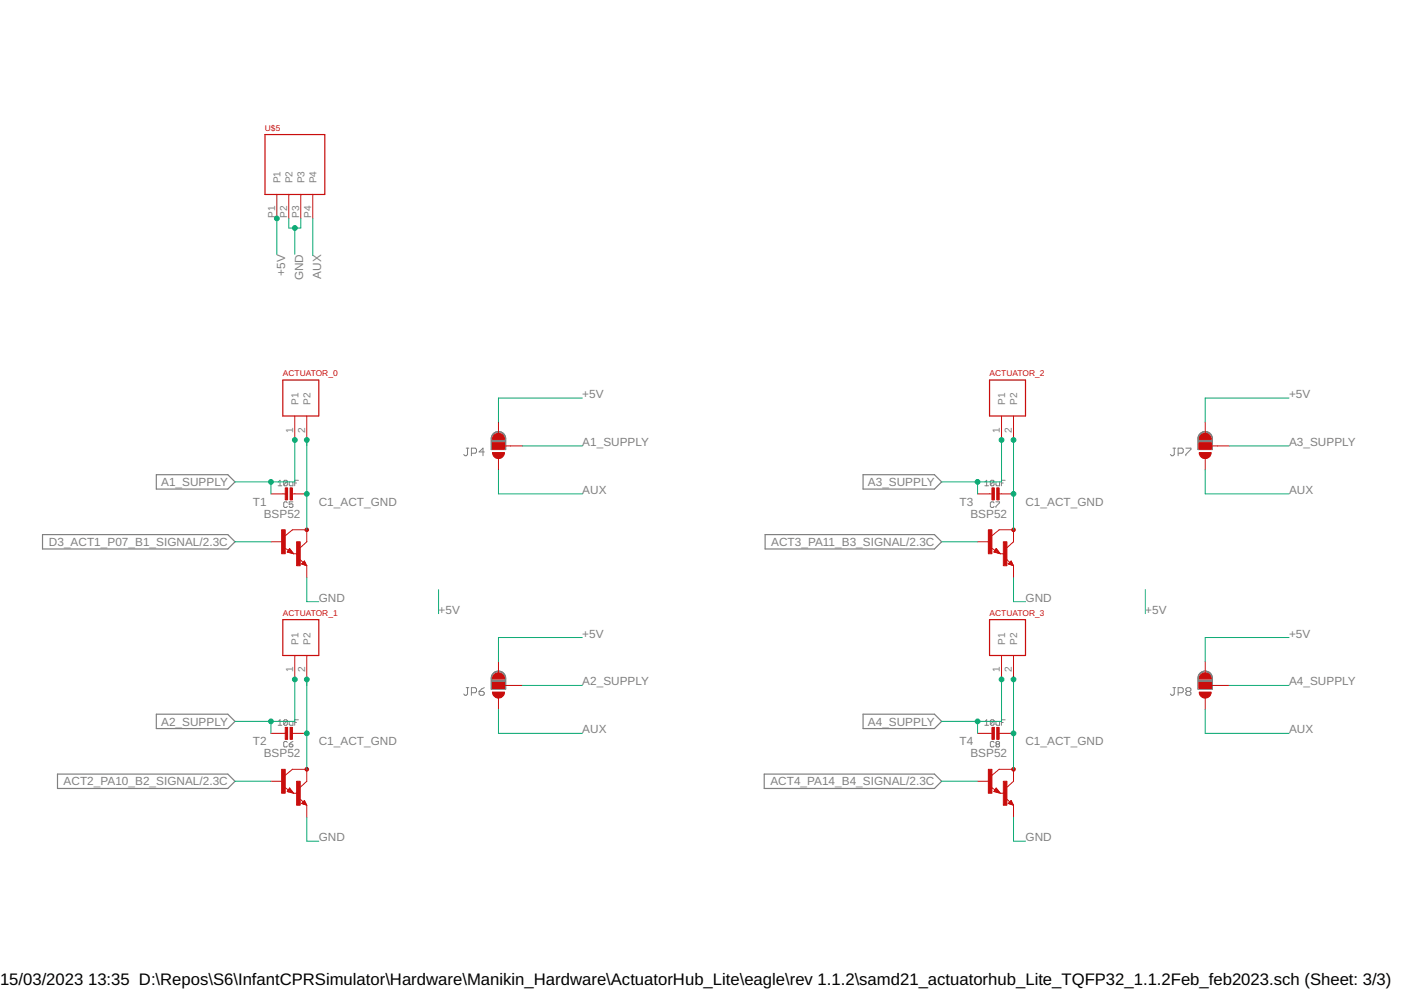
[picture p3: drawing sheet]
<svg xmlns="http://www.w3.org/2000/svg" width="297mm" height="210mm" viewBox="0 0 297 210" stroke-linecap="round" stroke-linejoin="round" font-family="sans-serif">
<g fill="none" stroke="#808080" stroke-width=".21">
<path d="M98.8 95h.6M99.1 95v1.4l-.3 .2h-.2l-.3-.2M99.9 96.1h.9l.2-.3v-.5l-.2-.3h-.9v1.6M102.7 95.8h-1.1l.8-.8v1.6M248.7 95h.5M249 95v1.4l-.3 .2h-.3l-.3-.2M249.8 96.1h.8l.3-.3v-.5l-.3-.3h-.8v1.6M251.4 95h1.1v.3l-1.1 1.1v.2M59 102.2l.4-.4v1.2M59 103h.8M60.9 102v.8l-.2 .2h-.4l-.1-.2M60.9 102l-.2-.2h-.4l-.1 .2v.8"/>
<path d="M60.9 106.6l-.2-.2h-.4l-.1 .2v.8l.1 .2h.4l.2-.2M60.9 102l-.7 .8M61.3 102.2v.6l.2 .2h.6v-.8M62.1 106.4h-.8v.6l.4-.2 .4 .2v.4l-.2 .2h-.4l-.2-.2M62.5 102.4h.4M63.3 101.8h-.8v1.2M208.8 103h.8M208.8 102.2l.4-.4v1.2M210.8 102v.8l-.2 .2h-.4l-.2-.2M210.8 102l-.2-.2h-.4l-.2 .2v.8M210.8 106.6l-.2-.2h-.4l-.2 .2v.8l.2 .2h.4l.2-.2M210.8 102l-.8 .8"/>
<path d="M211.2 102.2v.6l.1 .2h.6v-.8M211.2 106.4h.7v.2l-.7 .8v.2M212.3 102.4h.4M213.1 101.8h-.8v1.2M59 153l.4-.4v1.2M59 153.8h.8M60.9 152.8l-.2-.2h-.4l-.1 .2v.8M60.9 157.4l-.2-.2h-.4l-.1 .2v.8l.1 .2h.4l.2-.2M60.9 152.8v.8l-.2 .2h-.4l-.1-.2M60.9 152.8l-.7 .8M61.3 153v.6l.2 .2h.6v-.8M61.3 157.8h.6l.2 .4-.2 .2h-.4l-.2-.2z"/>
<path d="M62.1 157.2l-.8 .6M62.5 153.2h.4M63.3 152.6h-.8v1.2M98.8 145.8h.6M99.1 145.8v1.4l-.3 .2h-.2l-.3-.2M99.9 146.9h.9l.2-.3v-.5l-.2-.3h-.9v1.6M101.6 146.6h.8l.3 .3v.3l-.3 .2h-.5l-.3-.2zM102.7 145.8l-1.1 .8M208.8 153.8h.8M208.8 153l.4-.4v1.2M210.8 152.8v.8l-.2 .2h-.4l-.2-.2M210.8 152.8l-.2-.2h-.4l-.2 .2v.8"/>
<path d="M210.8 157.4l-.2-.2h-.4l-.2 .2v.8l.2 .2h.4l.2-.2M210.8 152.8l-.8 .8M211.2 153v.6l.1 .2h.6v-.8M211.3 157.8l-.1-.2 .1-.4h.4l.2 .2-.2 .4M211.3 157.8l-.1 .2 .1 .4h.4l.2-.2-.2-.4M211.3 157.8h.4M212.3 153.2h.4M213.1 152.6h-.8v1.2M248.7 145.8h.5M249 145.8v1.4l-.3 .2h-.3l-.3-.2M249.8 146.9h.8l.3-.3v-.5l-.3-.3h-.8v1.6M251.7 146.6l-.3 .3v.3l.3 .2h.5l.3-.2v-.3l-.3-.3"/>
<path d="M251.7 146.6l-.3-.3v-.2l.3-.3h.5l.3 .3v.2l-.3 .3M251.7 146.6h.5"/>
</g>
<g fill="none" stroke="#808080" stroke-width=".25">
<path d="M104.2 95.2h3M104.2 95h3M104.2 94.7h3M104.2 94.5h3M104.2 94.3h3M104.2 94.1h3M104.2 93.9h3M104.2 93.6h3M104.2 93.4h3M104.2 93.2h3M104.2 93h3M104.2 92.8v2.5h3v-2.5"/>
<path d="M104.2 92.8h3M104.2 92.5v.3M104.2 92.5h2.9M104.4 92.3h2.6M104.4 92.3l-.2 .2M104.5 92.1h2.4M104.5 92.1l-.1 .2M104.7 91.9a1.5 1.5 0 0 1 2 0M104.7 91.9l-.2 .2M104.7 91.9h2M105.1 91.6h1.2M106.7 91.9l.1 .2"/>
<path d="M106.8 92.1l.2 .2M107 92.3l.1 .2M107.1 92.5l.1 .3M254 95.2h3M254 95h3M254 94.7h3M254 94.5h3M254 94.3h3M254 94.1h3M254 93.9h3M254 93.6h3M254 93.4h3"/>
<path d="M254 93.2h3M254 93h3M254 92.8v2.5h3v-2.5M254 92.8h3M254.1 92.5h2.9M254.1 92.5l-.1 .3M254.2 92.3h2.7M254.2 92.3l-.1 .2M254.3 92.1h2.4M254.6 91.9h1.9M254.6 91.9a1.5 1.5 0 0 1 1.9 0M254.6 91.9l-.4 .4"/>
<path d="M254.9 91.6h1.2M256.5 91.9l.2 .2M256.7 92.1l.1 .2M256.8 92.3l.1 .2M256.9 92.5l.1 .3M9 113.3h39.3l1.5 1.6-1.5 1.5h-39.3zM33.1 100.6h15.2l1.5 1.6-1.5 1.5h-15.2zM162.2 113.3h35.9l1.5 1.6-1.5 1.5h-35.9zM183 100.6h15.1l1.5 1.6-1.5 1.5h-15.1zM33.1 151.4h15.2l1.5 1.6-1.5 1.5h-15.2zM104.2 145.8h3M104.2 145.6h3"/>
<path d="M104.2 145.4h3M104.2 145.2h3M104.2 144.9h3M104.2 144.7h3M104.2 144.5h3M104.2 144.3h3M104.2 144.1h3M104.2 143.8h3M104.2 143.6h3M104.2 143.4h2.9M104.3 143.2h2.8M104.4 143h2.5"/>
<path d="M104.5 142.8a1.52 1.52 0 0 1 1.7-.4 1.52 1.52 0 0 1 1 1.4v2.3h-3v-2.5zM104.6 142.7h2.1M104.9 142.5h1.6M183 151.4h15.1l1.5 1.6-1.5 1.5h-15.1zM254 145.8h3M254 145.6h3M254 145.4h3M254 145.2h3M254 144.9h3M254 144.7h3M254 144.5h3M254 144.3h3"/>
<path d="M254 144.1h3M254 143.8h3M254 143.6h3M254.1 143.4h2.9M254.1 143.2h2.8M254.3 143h2.5M254.4 142.8a1.53 1.53 0 0 1 1.6-.4 1.53 1.53 0 0 1 1 1.4v2.3h-3v-2.5zM254.4 142.7h2.2M254.7 142.5h1.6M12.2 164.1h36.1l1.5 1.6-1.5 1.5h-36.1zM162 164.1h36.1l1.5 1.6-1.5 1.5h-36.1z"/>
</g>
<g fill="none" stroke="#c90d0c" stroke-width=".21">
<path d="M58.7 41.2v5.1M61.2 41.2v5.1M63.8 41.2v5.1M66.3 41.2v5.1M62.5 88.2v5.1M65 88.2v5.1M104.4 93.9h2.6v1.3h-2.6zM105.7 89.5v2.5M105.7 97.1v2.5M107 94.6h3.8M212.3 88.2v5.1M214.9 88.2v5.1"/>
<path d="M254.3 93.9h2.5v1.3h-2.5zM255.5 89.5v2.5M255.5 97.1v2.5M256.8 94.6h3.8M57.4 114.9h2.6M57.4 104.7h3.3M60.2 116.1l1 .6M60.5 113.6l1.5-1.3h3v2.6l-1.4 1.2M61.1 116.9l.3-.4 .6 .8-1-.3 .4-.6 .7 .9M61.4 116.3l.9 1.1-1.4-.3zM61.7 104.7h3.3M62.3 117.4h.6"/>
<path d="M63.5 118.5l.8 .8M64.5 118.9l.5 1.1-1.1-.4zM64.5 119.2l.3 .6-.8-.2 .5-.5 .4 .7M65 120v2.5M207.3 114.9h2.5M207.3 104.7h3.3M210 116.1l1 .6M210.3 113.6l1.5-1.3h3.1v2.6l-1.4 1.2M210.9 116.9l.3-.4 .6 .8-1-.3 .4-.6 .8 .9M211.2 116.3l.9 1.1-1.4-.3zM211.6 104.7h3.3M212.1 117.4h.6"/>
<path d="M213.3 118.5l.8 .8M214.4 118.9l.5 1.1-1.1-.4zM214.4 119.2l.2 .6-.7-.2 .5-.5 .4 .7M214.9 120v2.5M62.5 139v5.1M65 139v5.1M212.3 139v5.1M214.9 139v5.1M57.4 155.5h3.3M61.7 155.5h3.3M104.4 144.7h2.6v1.3h-2.6zM105.7 140.3v2.5"/>
<path d="M105.7 147.9v2.5M107 145.3h3.8M207.3 155.5h3.3M211.6 155.5h3.3M254.3 144.7h2.5v1.3h-2.5zM255.5 140.3v2.5M255.5 147.9v2.5M256.8 145.3h3.8M57.4 165.7h2.6M60.2 166.8l1 .7M60.5 164.4l1.5-1.3h3v2.6l-1.4 1.2M61.1 167.7l.3-.4 .6 .8-1-.3 .4-.6 .7 .9"/>
<path d="M61.4 167.1l.9 1.1-1.4-.4zM62.3 168.2h.6M63.5 169.2l.8 .8M64.5 169.7l.5 1-1.1-.4zM64.5 170l.3 .6-.8-.3 .5-.5 .4 .8M65 170.7v2.6M207.3 165.7h2.5M210 166.8l1 .7M210.3 164.4l1.5-1.3h3.1v2.6l-1.4 1.2M210.9 167.7l.3-.4 .6 .8-1-.3 .4-.6 .8 .9M211.2 167.1l.9 1.1-1.4-.4zM212.1 168.2h.6"/>
<path d="M213.3 169.2l.8 .8M214.4 169.7l.5 1-1.1-.4zM214.4 170l.2 .6-.7-.3 .5-.5 .4 .8M214.9 170.7v2.6"/>
</g>
<g fill="none" stroke="#c90d0c" stroke-width=".25">
<path d="M56.2 28.5h12.7v12.7h-12.7zM60 80.6h7.6v7.6h-7.6zM209.8 80.6h7.6v7.6h-7.6zM61.4 116.8v-.2l.5 .6-.8-.3M64.5 119.2l-.3 .4 .5 .1-.3-.3M211.2 116.8v-.2l.5 .6-.8-.3M214.4 119.2l-.4 .4 .5 .1-.3-.3M60 131.4h7.6v7.6h-7.6zM209.8 131.4h7.6v7.6h-7.6zM61.4 167.6v-.2l.5 .5-.8-.2M64.5 170l-.3 .3 .5 .2-.3-.3M211.2 167.6v-.2l.5 .5-.8-.2"/>
<path d="M214.4 170l-.4 .3 .5 .2-.3-.3"/>
</g>
<g fill="#c90d0c" stroke="#c90d0c" stroke-width=".21">
<path d="M104.8 92.2a1.27 1.27 0 0 1 1.4-.2 1.27 1.27 0 0 1 .8 1.2h-2.6z" fill-rule="evenodd"/>
<path d="M104.4 95.9h2.6a1.27 1.27 0 0 1-1.3 1.3 1.27 1.27 0 0 1-1.3-1.3z" fill-rule="evenodd"/>
<path d="M104.8 143a1.27 1.27 0 0 1 1.4-.2 1.27 1.27 0 0 1 .8 1.1h-2.6z" fill-rule="evenodd"/>
<path d="M104.4 146.7h2.6a1.27 1.27 0 0 1-1.3 1.3 1.27 1.27 0 0 1-1.3-1.3z" fill-rule="evenodd"/>
<path d="M254.7 92.2a1.27 1.27 0 0 1 1.3-.2 1.27 1.27 0 0 1 .8 1.2h-2.5v-.5z" fill-rule="evenodd"/>
<path d="M254.3 95.9h2.5a1.27 1.27 0 0 1-1.3 1.3 1.27 1.27 0 0 1-1.2-1.3z" fill-rule="evenodd"/>
<path d="M254.7 143a1.27 1.27 0 0 1 1.3-.2 1.27 1.27 0 0 1 .8 1.1h-2.5v-.4z" fill-rule="evenodd"/>
<path d="M254.3 146.7h2.5a1.27 1.27 0 0 1-1.3 1.3 1.27 1.27 0 0 1-1.2-1.3z" fill-rule="evenodd"/>
<circle cx="65" cy="112.3" r=".38"/>
<circle cx="65" cy="163.1" r=".38"/>
<circle cx="214.9" cy="112.3" r=".38"/>
<circle cx="214.9" cy="163.1" r=".38"/>
</g>
<g fill="#c90d0c" stroke="#c90d0c" stroke-width=".21">
<path d="M59.7 112.3h.8v5.1h-.8z"/>
<path d="M62.9 114.9h.7v5.1h-.7z"/>
<path d="M104.4 93.9h2.6v1.3h-2.6z"/>
<path d="M59.7 163.1h.8v5.1h-.8z"/>
<path d="M62.9 165.7h.7v5h-.7z"/>
<path d="M104.4 144.7h2.6v1.3h-2.6z"/>
<path d="M209.5 112.3h.8v5.1h-.8z"/>
<path d="M212.7 114.9h.8v5.1h-.8z"/>
<path d="M254.3 93.9h2.5v1.3h-2.5z"/>
<path d="M209.5 163.1h.8v5.1h-.8z"/>
<path d="M212.7 165.7h.8v5h-.8z"/>
<path d="M254.3 144.7h2.5v1.3h-2.5z"/>
<path d="M61.5 103.4h.5v2.6h-.5z"/>
<path d="M60.5 103.4h.5v2.6h-.5z"/>
<path d="M61.5 154.2h.5v2.6h-.5z"/>
<path d="M60.5 154.2h.5v2.6h-.5z"/>
<path d="M211.3 103.4h.5v2.6h-.5z"/>
<path d="M210.3 103.4h.5v2.6h-.5z"/>
<path d="M211.3 154.2h.5v2.6h-.5z"/>
<path d="M210.3 154.2h.5v2.6h-.5z"/>
</g>
<g fill="none" stroke="#0dab76" stroke-width=".21">
<path d="M58.7 46.3v7.6M61.2 46.3v2h2.6v-2M62.5 48.3v5.6M66.3 46.3v7.9M62.5 93.3v8.9h-12.7M65 93.3v19M105.7 99.6v5.1h17.8M110.8 94.6h12.7M123.5 84.4h-17.8v5.1M212.3 93.3v8.9h-12.7M214.9 93.3v19M255.5 99.6v5.1h17.8"/>
<path d="M260.6 94.6h12.7M273.3 84.4h-17.8v5.1M49.8 114.9h7.6M57.4 102.2v2.5M199.6 114.9h7.7M207.3 102.2v2.5M65 122.5v5.1h2.6M93 125v5.1M123.5 135.2h-17.8v5.1M214.9 122.5v5.1h2.5M242.8 125v5.1M273.3 135.2h-17.8v5.1"/>
<path d="M57.4 153v2.5M62.5 144.1v8.9h-12.7M65 144.1v19M105.7 150.4v5.1h17.8M110.8 145.3h12.7M207.3 153v2.5M212.3 144.1v8.9h-12.7M214.9 144.1v19M255.5 150.4v5.1h17.8M260.6 145.3h12.7M49.8 165.7h7.6M65 173.3v5.1h2.6"/>
<path d="M199.6 165.7h7.7M214.9 173.3v5.1h2.5"/>
</g>
<g fill="#0dab76" stroke="#0dab76" stroke-width=".21">
<circle cx="58.7" cy="46.3" r=".51"/>
<circle cx="65" cy="93.3" r=".51"/>
<circle cx="62.5" cy="93.3" r=".51"/>
<circle cx="65" cy="104.7" r=".51"/>
<circle cx="65" cy="144.1" r=".51"/>
<circle cx="62.5" cy="144.1" r=".51"/>
<circle cx="65" cy="155.5" r=".51"/>
<circle cx="214.9" cy="93.3" r=".51"/>
<circle cx="212.3" cy="93.3" r=".51"/>
<circle cx="214.9" cy="104.7" r=".51"/>
<circle cx="214.9" cy="144.1" r=".51"/>
<circle cx="212.3" cy="144.1" r=".51"/>
<circle cx="214.9" cy="155.5" r=".51"/>
<circle cx="57.4" cy="102.2" r=".51"/>
<circle cx="57.4" cy="153" r=".51"/>
<circle cx="207.3" cy="102.2" r=".51"/>
<circle cx="207.3" cy="153" r=".51"/>
<circle cx="62.5" cy="48.3" r=".51"/>
</g>
<g font-size="3.5">
<text x="0" y="208.9">15/03/2023</text>
<text x="18.7" y="208.9">13:35 D:\Repos\S6\InfantCPRSimulator\Hardware\Manikin_Hardware\ActuatorHub_Lite\eagle\rev 1.1.2\samd21_actuatorhub_Lite_TQFP32_1.1.2Feb_feb2023.sch (Sheet: 3/3)</text>
</g>
<g font-size="2.5" fill="#808080">
<text x="60.5" y="58.5" transform="rotate(-90 60.5 58.5)">+5V</text>
<text x="64.3" y="59.5" transform="rotate(-90 64.3 59.5)">GND</text>
<text x="68.1" y="59.1" transform="rotate(-90 68.1 59.1)">AUX</text>
<text x="123.5" y="84.4">+5V</text>
<text x="273.3" y="84.4">+5V</text>
<text x="123.5" y="94.6">A1_SUPPLY</text>
<text x="273.3" y="94.6">A3_SUPPLY</text>
<text x="34.2" y="103.1">A1_SUPPLY</text>
<text x="53.6" y="107.2">T1</text>
<text x="67.6" y="107.2">C1_ACT_GND</text>
<text x="123.5" y="104.7">AUX</text>
<text x="184" y="103.1">A3_SUPPLY</text>
<text x="203.5" y="107.2">T3</text>
<text x="217.4" y="107.2">C1_ACT_GND</text>
<text x="273.3" y="104.7">AUX</text>
<text x="55.9" y="109.8">BSP52</text>
<text x="205.7" y="109.8">BSP52</text>
<text x="10.4" y="115.8">D3_ACT1_P07_B1_SIGNAL/2.3C</text>
<text x="163.5" y="115.8">ACT3_PA11_B3_SIGNAL/2.3C</text>
<text x="67.6" y="127.6">GND</text>
<text x="93" y="130.1">+5V</text>
<text x="217.4" y="127.6">GND</text>
<text x="242.8" y="130.1">+5V</text>
<text x="123.5" y="135.2">+5V</text>
<text x="273.3" y="135.2">+5V</text>
<text x="123.5" y="145.3">A2_SUPPLY</text>
<text x="273.3" y="145.3">A4_SUPPLY</text>
<text x="34.2" y="153.8">A2_SUPPLY</text>
<text x="123.5" y="155.5">AUX</text>
<text x="184" y="153.8">A4_SUPPLY</text>
<text x="273.3" y="155.5">AUX</text>
<text x="53.6" y="158">T2</text>
<text x="55.9" y="160.6">BSP52</text>
<text x="67.6" y="158">C1_ACT_GND</text>
<text x="203.5" y="158">T4</text>
<text x="205.7" y="160.6">BSP52</text>
<text x="217.4" y="158">C1_ACT_GND</text>
<text x="13.5" y="166.5">ACT2_PA10_B2_SIGNAL/2.3C</text>
<text x="163.3" y="166.5">ACT4_PA14_B4_SIGNAL/2.3C</text>
<text x="67.6" y="178.3">GND</text>
<text x="217.4" y="178.3">GND</text>
</g>
<g font-size="2.1" fill="#808080">
<text x="59.5" y="38.9" transform="rotate(-90 59.5 38.9)">P1</text>
<text x="62" y="38.9" transform="rotate(-90 62 38.9)">P2</text>
<text x="64.5" y="38.9" transform="rotate(-90 64.5 38.9)">P3</text>
<text x="67.1" y="38.9" transform="rotate(-90 67.1 38.9)">P4</text>
<text x="58.4" y="46.2" transform="rotate(-90 58.4 46.2)">P1</text>
<text x="60.9" y="46.2" transform="rotate(-90 60.9 46.2)">P2</text>
<text x="63.4" y="46.2" transform="rotate(-90 63.4 46.2)">P3</text>
<text x="66" y="46.2" transform="rotate(-90 66 46.2)">P4</text>
<text x="63.3" y="85.9" transform="rotate(-90 63.3 85.9)">P1</text>
<text x="65.8" y="85.9" transform="rotate(-90 65.8 85.9)">P2</text>
<text x="213.1" y="85.9" transform="rotate(-90 213.1 85.9)">P1</text>
<text x="215.6" y="85.9" transform="rotate(-90 215.6 85.9)">P2</text>
<text x="62.2" y="91.7" transform="rotate(-90 62.2 91.7)">1</text>
<text x="64.7" y="91.7" transform="rotate(-90 64.7 91.7)">2</text>
<text x="212" y="91.7" transform="rotate(-90 212 91.7)">1</text>
<text x="214.5" y="91.7" transform="rotate(-90 214.5 91.7)">2</text>
<text x="63.3" y="136.7" transform="rotate(-90 63.3 136.7)">P1</text>
<text x="65.8" y="136.7" transform="rotate(-90 65.8 136.7)">P2</text>
<text x="213.1" y="136.7" transform="rotate(-90 213.1 136.7)">P1</text>
<text x="215.6" y="136.7" transform="rotate(-90 215.6 136.7)">P2</text>
<text x="62.2" y="142.5" transform="rotate(-90 62.2 142.5)">1</text>
<text x="64.7" y="142.5" transform="rotate(-90 64.7 142.5)">2</text>
<text x="212" y="142.5" transform="rotate(-90 212 142.5)">1</text>
<text x="214.5" y="142.5" transform="rotate(-90 214.5 142.5)">2</text>
</g>
<g font-size="1.8" fill="#c90d0c">
<text x="56.2" y="27.8">U$5</text>
<text x="60" y="79.8">ACTUATOR_0</text>
<text x="209.8" y="79.8">ACTUATOR_2</text>
<text x="60" y="130.6">ACTUATOR_1</text>
<text x="209.8" y="130.6">ACTUATOR_3</text>
</g>
</svg>
